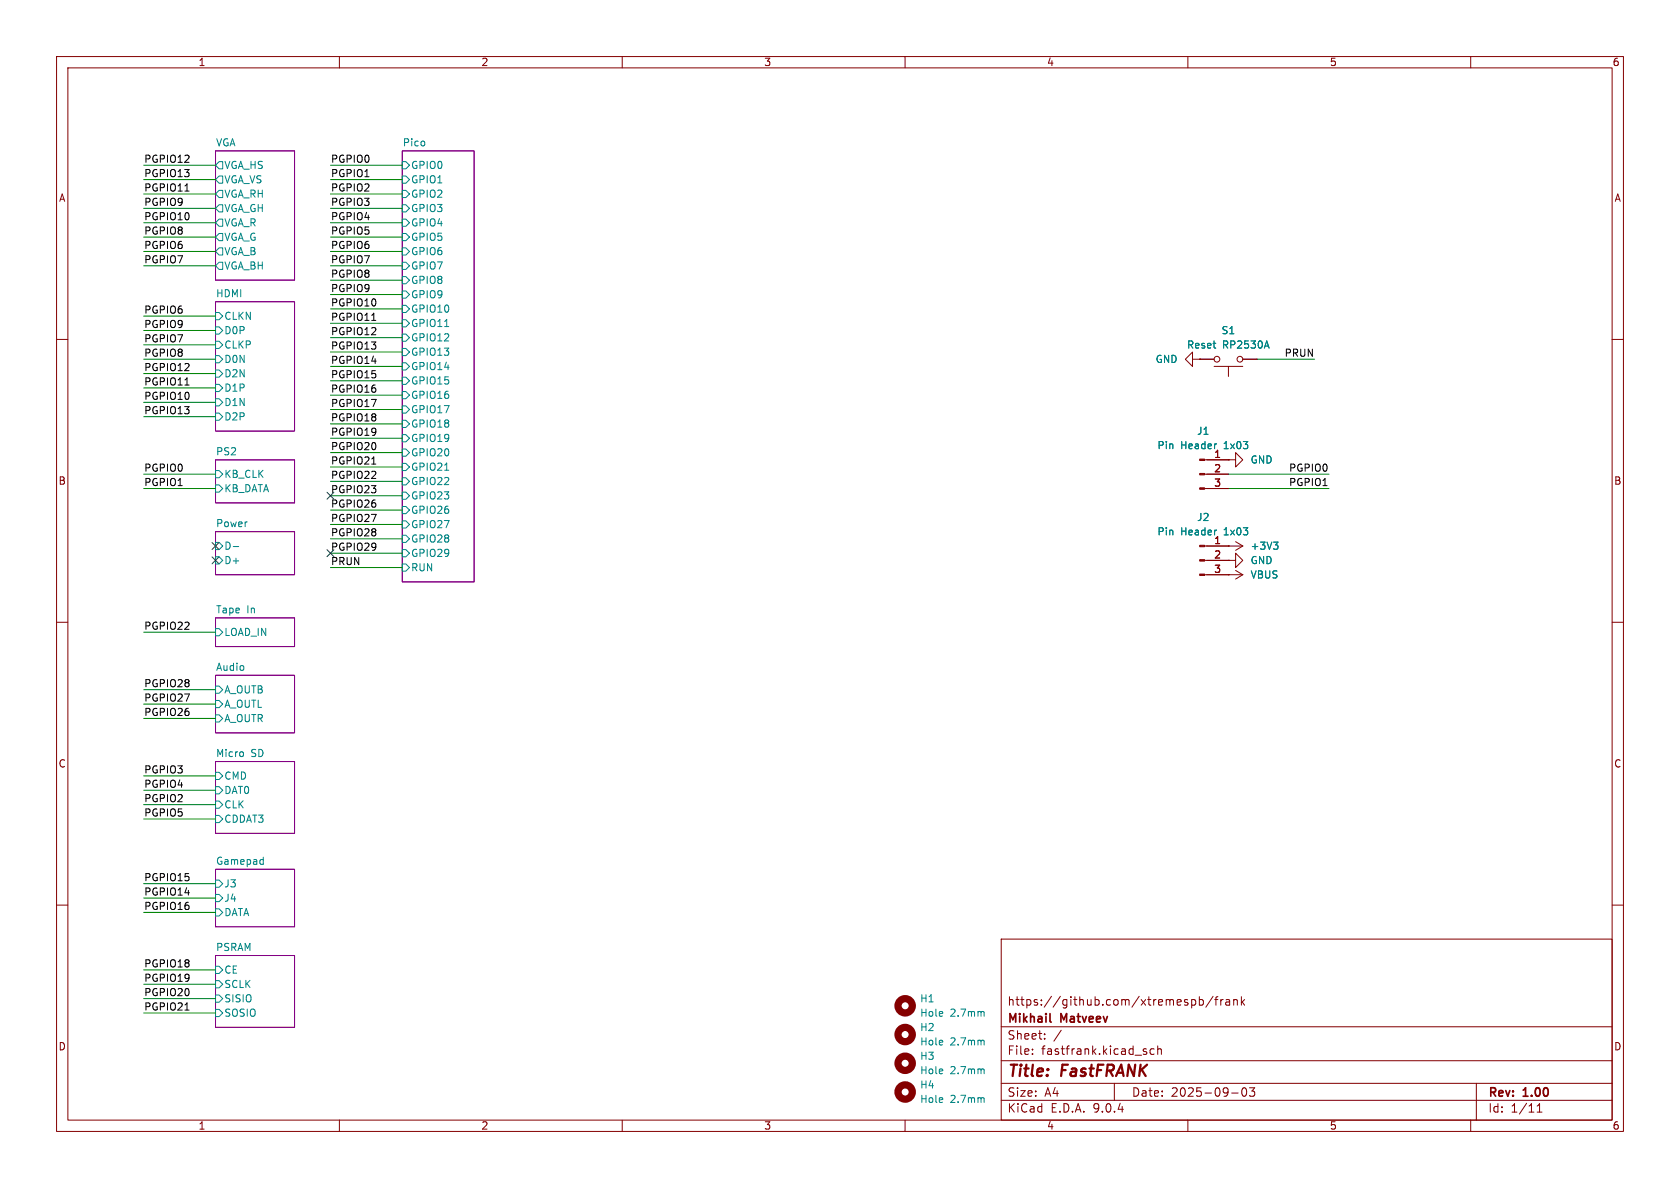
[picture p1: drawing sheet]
<svg xmlns="http://www.w3.org/2000/svg" width="297mm" height="210mm" viewBox="0 0 297 210" stroke-linecap="round" stroke-linejoin="round" font-family="sans-serif">
<g fill="none" stroke="#840000" stroke-width=".18">
<path d="M10 10h277v190h-277zM12 12h273v186h-273zM60 10v2M110 10v2M160 10v2M210 10v2M260 10v2M10 60h2M210.8 63.5v-1.3l-1.3 1.3 1.3 1.3v-1.3h1.3M212.1 63.5h.1M212.1 63.5h2.5M214.6 64.8h5.1"/>
<path d="M217.2 64.8v1.7M219.7 63.5h2.5M285 60h2M213 81.3h4.2M213 83.8h4.2M213 86.4h4.2M213 96.5h6.7M213 99.1h4.2M217.2 99.1h1.2v-1.3l1.3 1.3-1.3 1.2v-1.2M217.2 99.1h.1M217.2 81.3h1.2v-1.3l1.3 1.3-1.3 1.3v-1.3M217.2 81.3h.1"/>
<path d="M217.2 96.5h.1M218.4 95.8l1.3 .7M219.7 96.5l-1.3 .8M10 110h2M213 101.6h6.7M217.2 101.6h.1M218.4 100.8l1.3 .8M219.7 101.6l-1.3 .8M285 110h2M10 160h2M177 166h108v32h-108zM210.7 176.8l.4-.1 .3 .3v.4l-.2 .2h-.5"/>
<path d="M212 176.8l.5-.1 .2 .3v.4l-.1 .2h-.6M212 176.2v1.5M214.5 176.1l-1.3 2M214.7 176.7h.6M215.3 176.2l-.3 .2v1.3M215.8 176.7v1M216.2 176.7l-.2 .1-.2 .2M216.7 176.8h.6l.1 .9M217.4 177.1h-.5a.29 .29 0 0 0-.2 .3 .29 .29 0 0 0 .2 .3l.5-.1M218.1 176.8l.2-.1 .4 .1v.9M218.1 176.7v1M219.5 176.2v1.5"/>
<path d="M219.6 177.1l.4 .6M220 176.7l-.5 .6M285 160h2M60 198v2M110 198v2M160 198v2M177 194.5h108M177 191.5h108M177 187.5h108M177 181.5h108M182.5 186.3v.1M182.5 185.5v.1"/>
<path d="M184.7 183.6v.1M184.7 182.8v.1M187.6 182.1l-1.3 2M197 191.5v3M202.5 185.9l.2 .2-.2 .3M202.5 185.4l.2 .1M204 185.5l-.4-.1-.3 .3v.4l.2 .2h.5M204.7 185.5l.2-.1 .3 .1 .1 .9M204.7 184.9v1.5M210 198v2M217.7 193.2h1.2M219.7 192.4l.2-.1a.81 .81 0 0 1 .6 .6 .81 .81 0 0 1-.3 .8l-.2 .1a.81 .81 0 0 1-.3-1.4z"/>
<path d="M220.9 192.3h.9l-.5 .6 .4 .1v.7l-.2 .1h-.4l-.2-.1M260 198v2M261 191.5v6.5M271.7 196.6h.9M271.7 195.5l.5-.4v1.5"/>
<circle cx="215.1" cy="63.5" r=".51"/>
<circle cx="219.2" cy="63.5" r=".51"/>
</g>
<path d="M185.6 180.5l.2 .2" fill="none" stroke="#840000" stroke-width=".3"/>
<path d="M38.1 26.7h14v22.8h-14zM71.1 26.7h12.7v76.2h-12.7zM38.1 53.3h14v22.9h-14zM38.1 94h14v7.6h-14zM38.1 81.3h14v7.6h-14zM38.1 119.4h14v10.1h-14zM38.1 109.2h14v5.1h-14zM38.1 134.6h14v12.7h-14zM38.1 153.7h14v10.1h-14zM38.1 168.9h14v12.7h-14z" fill="none" stroke="#840084" stroke-width=".18"/>
<g fill="none" stroke="#008484" stroke-width=".18">
<path d="M38.7 28.6h.7v1.2h-.7l-.6-.6zM38.7 31.1h.7v1.3h-.7l-.6-.6zM38.7 33.7h.7v1.2h-.7l-.6-.6zM38.7 36.2h.7v1.3h-.7l-.6-.7zM38.7 38.7h.7v1.3h-.7l-.6-.6zM71.1 28.6h.7l.6 .6-.6 .6h-.7zM71.1 31.1h.7l.6 .7-.6 .6h-.7zM71.1 33.7h.7l.6 .6-.6 .6h-.7zM71.1 36.2h.7l.6 .6-.6 .7h-.7zM71.1 38.7h.7l.6 .7-.6 .6h-.7zM38.1 55.2h.6l.7 .7-.7 .6h-.6zM38.1 57.8h.6l.7 .6-.7 .7h-.6z"/>
<path d="M38.7 41.3h.7v1.2h-.7l-.6-.6zM38.7 43.8h.7v1.3h-.7l-.6-.6zM38.7 46.4h.7v1.2h-.7l-.6-.6zM71.1 41.3h.7l.6 .6-.6 .6h-.7zM71.1 43.8h.7l.6 .7-.6 .6h-.7zM71.1 46.4h.7l.6 .6-.6 .6h-.7zM71.1 48.9h.7l.6 .6-.6 .7h-.7zM71.1 51.4h.7l.6 .7-.6 .6h-.7zM71.1 54h.7l.6 .6-.6 .6h-.7zM71.1 56.5h.7l.6 .7-.6 .6h-.7zM71.1 59.1h.7l.6 .6-.6 .6h-.7zM78.6 57.7h.7"/>
<path d="M38.1 60.3h.6l.7 .7-.7 .6h-.6zM38.1 62.9h.6l.7 .6-.7 .6h-.6zM38.1 65.4h.6l.7 .6-.7 .7h-.6zM38.1 67.9h.6l.7 .7-.7 .6h-.6zM38.1 70.5h.6l.7 .6-.7 .7h-.6zM38.1 73h.6l.7 .7-.7 .6h-.6zM71.1 61.6h.7l.6 .6-.6 .7h-.7zM71.1 64.1h.7l.6 .7-.6 .6h-.7zM71.1 66.7h.7l.6 .6-.6 .6h-.7zM71.1 69.2h.7l.6 .7-.6 .6h-.7zM71.1 71.8h.7l.6 .6-.6 .6h-.7zM71.1 74.3h.7l.6 .6-.6 .7h-.7z"/>
<path d="M71.1 76.8h.7l.6 .7-.6 .6h-.7zM71.1 79.4h.7l.6 .6-.6 .6h-.7zM223.9 60.3l.5 1.2M38.1 95.9h.6l.7 .6-.7 .7h-.6zM38.1 98.4h.6l.7 .7-.7 .6h-.6zM38.1 83.2h.6l.7 .6-.7 .7h-.6zM38.1 85.7h.6l.7 .7-.7 .6h-.6zM41.2 96.6h1M71.1 81.9h.7l.6 .7-.6 .6h-.7zM71.1 84.5h.7l.6 .6-.6 .6h-.7zM71.1 87h.7l.6 .6-.6 .7h-.7zM71.1 89.5h.7l.6 .7-.6 .6h-.7z"/>
<path d="M71.1 92.1h.7l.6 .6-.6 .6h-.7zM71.1 94.6h.7l.6 .7-.6 .6h-.7zM71.1 97.2h.7l.6 .6-.6 .6h-.7zM71.1 99.7h.7l.6 .6-.6 .7h-.7zM78.6 83.1h.7M225.1 95.8h.8l-.4 .5M225.7 96.3l.2 .3v.3l-.2 .2M38.1 111.1h.6l.7 .7-.7 .6h-.6zM38.1 136.5h.6l.7 .7-.7 .6h-.6zM38.1 139.1h.6l.7 .6-.7 .6h-.6zM38.1 121.3h.6l.7 .6-.7 .7h-.6zM38.1 123.8h.6l.7 .7-.7 .6h-.6z"/>
<path d="M38.1 126.4h.6l.7 .6-.7 .6h-.6zM43 133v.6M38.1 141.6h.6l.7 .6-.7 .7h-.6zM38.1 144.1h.6l.7 .7-.7 .6h-.6zM38.1 155.6h.6l.7 .6-.7 .6h-.6zM38.1 158.1h.6l.7 .7-.7 .6h-.6zM46.2 151.9l.3 .1M46.5 151.5v1.3M46.5 152.7l-.3 .1M38.1 160.7h.6l.7 .6-.7 .6h-.6zM38.1 170.8h.6l.7 .7-.7 .6h-.6zM38.1 173.4h.6l.7 .6-.7 .6h-.6z"/>
<path d="M38.1 175.9h.6l.7 .6-.7 .7h-.6zM38.1 178.4h.6l.7 .7-.7 .6h-.6zM173.8 178.8l.2 .2v.6M173.8 183.9l.2 .2v.6M173.8 189l.2 .1v.7M173.8 194l.2 .2v.7"/>
</g>
<g fill="none" stroke="#840000" stroke-width="1.3">
<circle cx="160" cy="177.8" r="1.27"/>
<circle cx="160" cy="188" r="1.27"/>
<circle cx="160" cy="193" r="1.27"/>
<circle cx="160" cy="182.9" r="1.27"/>
</g>
<g fill="#840000" stroke="#840000" stroke-width=".18">
<path d="M212.1 81.2h.9v.2h-.9z"/>
<path d="M212.1 83.7h.9v.2h-.9z"/>
<path d="M212.1 86.2h.9v.3h-.9z"/>
<path d="M212.1 96.4h.9v.2h-.9z"/>
<path d="M212.1 98.9h.9v.3h-.9z"/>
<path d="M212.1 101.5h.9v.2h-.9z"/>
</g>
<path d="M32.7 33.8h.7M65.7 56.6h.7M32.7 68.1h.7M65.7 82h.7M32.7 178.6h.7" fill="none" stroke="#000" stroke-width=".18"/>
<g fill="none" stroke="#008400" stroke-width=".18">
<path d="M25.4 29.2h12.7M25.4 34.3h12.7M25.4 31.8h12.7M25.4 36.8h12.7M25.4 39.4h12.7M58.4 29.2h12.7M58.4 34.3h12.7M58.4 31.8h12.7M58.4 36.8h12.7M58.4 39.4h12.7M25.4 58.4h12.7M25.4 55.9h12.7"/>
<path d="M25.4 47h12.7M25.4 41.9h12.7M25.4 44.5h12.7M58.4 57.2h12.7M58.4 54.6h12.7M58.4 59.7h12.7M58.4 52.1h12.7M58.4 47h12.7M58.4 49.5h12.7M58.4 41.9h12.7M58.4 44.5h12.7M25.4 63.5h12.7"/>
<path d="M25.4 61h12.7M25.4 68.6h12.7M25.4 66h12.7M25.4 71.1h12.7M25.4 73.7h12.7M58.4 62.2h12.7M58.4 77.5h12.7M58.4 72.4h12.7M58.4 69.9h12.7M58.4 74.9h12.7M58.4 64.8h12.7M58.4 67.3h12.7"/>
<path d="M222.2 63.5h10.2M25.4 86.4h12.7M25.4 83.8h12.7M58.4 82.6h12.7M58.4 95.3h12.7M58.4 97.8h12.7M58.4 85.1h12.7M58.4 90.2h12.7M58.4 92.7h12.7M58.4 87.6h12.7M58.4 80h12.7M217.2 86.4h17.7"/>
<path d="M217.2 83.8h17.7M25.4 111.8h12.7M58.4 100.3h12.7M25.4 139.7h12.7M25.4 127h12.7M25.4 121.9h12.7M25.4 124.5h12.7M25.4 137.2h12.7M25.4 144.8h12.7M25.4 142.2h12.7M25.4 156.2h12.7M25.4 158.8h12.7"/>
<path d="M25.4 179.1h12.7M25.4 161.3h12.7M25.4 171.5h12.7M25.4 176.5h12.7M25.4 174h12.7"/>
</g>
<path d="M37.5 95.9l1.2 1.2M37.5 98.5l1.2 1.2M38.7 95.9l-1.2 1.2M38.7 98.5l-1.2 1.2M57.8 97.2l1.2 1.2M57.8 87l1.2 1.2M59 97.2l-1.2 1.2M59 87l-1.2 1.2" fill="none" stroke="#000084" stroke-width=".18"/>
<g font-size="2.8" fill="#840000">
<text x="178" y="190.9">Title:</text>
<text x="187.7" y="190.9">FastFRANK</text>
</g>
<g font-size="2.1" fill="#840000">
<text x="178" y="178">https://github.com/xtremespb/frank</text>
<text x="178" y="184">Sheet:</text>
<text x="178" y="181.2">Mikhail</text>
<text x="187.6" y="181.2">Matveev</text>
<text x="178" y="186.7">File:</text>
<text x="184.1" y="186.7">fastfrank.kicad_sch</text>
<text x="178" y="196.9">KiCad</text>
<text x="178" y="194.1">Size:</text>
<text x="184.7" y="194.1">A4</text>
<text x="185.7" y="196.9">E.D.A.</text>
<text x="193.3" y="196.9">9.0.4</text>
<text x="200" y="194.1">Date:</text>
<text x="207" y="194.1">2025-09-03</text>
<text x="263" y="194.3">Rev:</text>
<text x="263" y="196.9">Id:</text>
<text x="267.1" y="196.9">1/11</text>
<text x="269.4" y="194.3">1.00</text>
</g>
<g font-size="1.8" fill="#840000">
<text x="35" y="11.9">1</text>
<text x="85" y="11.9">2</text>
<text x="135" y="11.9">3</text>
<text x="185" y="11.9">4</text>
<text x="235" y="11.9">5</text>
<text x="285" y="11.9">6</text>
<text x="10.3" y="35.9">A</text>
<text x="285.3" y="35.9">A</text>
<text x="214.6" y="81">1</text>
<text x="214.6" y="83.6">2</text>
<text x="10.3" y="85.9">B</text>
<text x="214.6" y="86.1">3</text>
<text x="285.3" y="85.9">B</text>
<text x="214.6" y="96.3">1</text>
<text x="214.6" y="98.8">2</text>
<text x="214.6" y="101.3">3</text>
<text x="10.3" y="135.9">C</text>
<text x="285.3" y="135.9">C</text>
<text x="10.3" y="185.9">D</text>
<text x="285.3" y="185.9">D</text>
<text x="35" y="199.9">1</text>
<text x="85" y="199.9">2</text>
<text x="135" y="199.9">3</text>
<text x="185" y="199.9">4</text>
<text x="235" y="199.9">5</text>
<text x="285" y="199.9">6</text>
</g>
<g font-size="1.8">
<text x="25.4" y="28.9">PGPIO12</text>
<text x="58.4" y="28.9">PGPIO0</text>
<text x="25.4" y="31.4">PGPIO13</text>
<text x="25.4" y="33.9">PGPIO11</text>
<text x="58.4" y="33.9">PGPIO2</text>
<text x="58.4" y="31.4">PGPIO1</text>
<text x="25.4" y="41.6">PGPIO8</text>
<text x="25.4" y="39">PGPIO10</text>
<text x="25.4" y="36.5">PGPIO9</text>
<text x="58.4" y="36.5">PGPIO3</text>
<text x="58.4" y="39">PGPIO4</text>
<text x="58.4" y="41.6">PGPIO5</text>
<text x="25.4" y="46.6">PGPIO7</text>
<text x="25.4" y="44.1">PGPIO6</text>
<text x="58.4" y="44.1">PGPIO6</text>
<text x="58.4" y="46.6">PGPIO7</text>
<text x="58.4" y="51.7">PGPIO9</text>
<text x="58.4" y="49.2">PGPIO8</text>
<text x="25.4" y="55.5">PGPIO6</text>
<text x="25.4" y="58.1">PGPIO9</text>
<text x="58.4" y="59.3">PGPIO12</text>
<text x="58.4" y="54.3">PGPIO10</text>
<text x="58.4" y="56.8">PGPIO11</text>
<text x="25.4" y="60.6">PGPIO7</text>
<text x="25.4" y="63.2">PGPIO8</text>
<text x="25.4" y="65.7">PGPIO12</text>
<text x="58.4" y="64.4">PGPIO14</text>
<text x="58.4" y="61.9">PGPIO13</text>
<text x="227" y="63.2">PRUN</text>
<text x="25.4" y="70.8">PGPIO10</text>
<text x="25.4" y="68.2">PGPIO11</text>
<text x="58.4" y="69.5">PGPIO16</text>
<text x="58.4" y="67">PGPIO15</text>
<text x="25.4" y="73.3">PGPIO13</text>
<text x="58.4" y="77.1">PGPIO19</text>
<text x="58.4" y="72">PGPIO17</text>
<text x="58.4" y="74.6">PGPIO18</text>
<text x="25.4" y="83.5">PGPIO0</text>
<text x="58.4" y="82.2">PGPIO21</text>
<text x="58.4" y="79.7">PGPIO20</text>
<text x="227.8" y="83.5">PGPIO0</text>
<text x="25.4" y="86">PGPIO1</text>
<text x="58.4" y="84.7">PGPIO22</text>
<text x="58.4" y="87.3">PGPIO23</text>
<text x="58.4" y="89.8">PGPIO26</text>
<text x="227.8" y="86">PGPIO1</text>
<text x="58.4" y="92.4">PGPIO27</text>
<text x="58.4" y="94.9">PGPIO28</text>
<text x="58.4" y="97.4">PGPIO29</text>
<text x="58.4" y="100">PRUN</text>
<text x="25.4" y="111.4">PGPIO22</text>
<text x="25.4" y="124.1">PGPIO27</text>
<text x="25.4" y="121.6">PGPIO28</text>
<text x="25.4" y="126.7">PGPIO26</text>
<text x="25.4" y="136.8">PGPIO3</text>
<text x="25.4" y="139.4">PGPIO4</text>
<text x="25.4" y="141.9">PGPIO2</text>
<text x="25.4" y="144.4">PGPIO5</text>
<text x="25.4" y="155.9">PGPIO15</text>
<text x="25.4" y="158.4">PGPIO14</text>
<text x="25.4" y="160.9">PGPIO16</text>
<text x="25.4" y="173.6">PGPIO19</text>
<text x="25.4" y="171.1">PGPIO18</text>
<text x="25.4" y="176.2">PGPIO20</text>
<text x="25.4" y="178.7">PGPIO21</text>
</g>
<g font-size="1.8" fill="#008484">
<text x="38.1" y="26">VGA</text>
<text x="71.1" y="26">Pico</text>
<text x="39.6" y="30.1">VGA_HS</text>
<text x="39.6" y="32.6">VGA_VS</text>
<text x="39.6" y="35.2">VGA_RH</text>
<text x="72.6" y="30.1">GPIO0</text>
<text x="72.6" y="32.6">GPIO1</text>
<text x="72.6" y="35.2">GPIO2</text>
<text x="39.6" y="37.7">VGA_GH</text>
<text x="39.6" y="40.2">VGA_R</text>
<text x="72.6" y="37.7">GPIO3</text>
<text x="72.6" y="40.2">GPIO4</text>
<text x="39.6" y="42.8">VGA_G</text>
<text x="39.6" y="45.3">VGA_B</text>
<text x="39.6" y="47.9">VGA_BH</text>
<text x="72.6" y="42.8">GPIO5</text>
<text x="72.6" y="45.3">GPIO6</text>
<text x="72.6" y="47.9">GPIO7</text>
<text x="38.1" y="52.6">HDMI</text>
<text x="72.6" y="50.4">GPIO8</text>
<text x="72.6" y="52.9">GPIO9</text>
<text x="39.6" y="56.7">CLKN</text>
<text x="39.6" y="59.3">D0P</text>
<text x="72.6" y="55.5">GPIO10</text>
<text x="72.6" y="58">GPIO11</text>
<text x="215.9" y="59.3">S1</text>
<text x="39.6" y="61.8">CLKP</text>
<text x="39.6" y="64.4">D0N</text>
<text x="72.6" y="60.6">GPIO12</text>
<text x="72.6" y="63.1">GPIO13</text>
<text x="72.6" y="65.6">GPIO14</text>
<text x="204.2" y="64.4">GND</text>
<text x="209.8" y="61.8">Reset</text>
<text x="216.1" y="61.8">RP2530A</text>
<text x="39.6" y="66.9">D2N</text>
<text x="39.6" y="69.4">D1P</text>
<text x="39.6" y="72">D1N</text>
<text x="72.6" y="68.2">GPIO15</text>
<text x="72.6" y="70.7">GPIO16</text>
<text x="39.6" y="74.5">D2P</text>
<text x="72.6" y="73.3">GPIO17</text>
<text x="72.6" y="75.8">GPIO18</text>
<text x="211.5" y="77.1">J1</text>
<text x="38.1" y="80.6">PS2</text>
<text x="72.6" y="78.3">GPIO19</text>
<text x="72.6" y="80.9">GPIO20</text>
<text x="72.6" y="83.4">GPIO21</text>
<text x="204.5" y="79.6">Pin</text>
<text x="208.7" y="79.6">Header</text>
<text x="216.5" y="79.6">1x03</text>
<text x="221" y="82.1">GND</text>
<text x="39.6" y="84.7">KB_CLK</text>
<text x="39.6" y="87.2">KB_DATA</text>
<text x="72.6" y="86">GPIO22</text>
<text x="72.6" y="88.5">GPIO23</text>
<text x="38.1" y="93.3">Power</text>
<text x="72.6" y="91">GPIO26</text>
<text x="72.6" y="93.6">GPIO27</text>
<text x="204.5" y="94.8">Pin</text>
<text x="208.7" y="94.8">Header</text>
<text x="211.5" y="92.3">J2</text>
<text x="216.5" y="94.8">1x03</text>
<text x="39.6" y="97.4">D-</text>
<text x="39.6" y="99.9">D+</text>
<text x="72.6" y="96.1">GPIO28</text>
<text x="72.6" y="98.7">GPIO29</text>
<text x="72.6" y="101.2">RUN</text>
<text x="221" y="99.9">GND</text>
<text x="221" y="97.4">+3V3</text>
<text x="221" y="102.5">VBUS</text>
<text x="38.1" y="108.5">Tape</text>
<text x="39.6" y="112.6">LOAD_IN</text>
<text x="43.6" y="108.5">In</text>
<text x="38.1" y="118.7">Audio</text>
<text x="39.6" y="122.8">A_OUTB</text>
<text x="39.6" y="125.3">A_OUTL</text>
<text x="39.6" y="127.9">A_OUTR</text>
<text x="38.1" y="133.9">Micro</text>
<text x="44.4" y="133.9">SD</text>
<text x="39.6" y="138">CMD</text>
<text x="39.6" y="140.6">DAT0</text>
<text x="39.6" y="143.1">CLK</text>
<text x="39.6" y="145.6">CDDAT3</text>
<text x="38.1" y="153">Gamepad</text>
<text x="39.6" y="157.1">J3</text>
<text x="39.6" y="159.6">J4</text>
<text x="39.6" y="162.2">DATA</text>
<text x="38.1" y="168.2">PSRAM</text>
<text x="39.6" y="172.3">CE</text>
<text x="39.6" y="174.9">SCLK</text>
<text x="39.6" y="177.4">SISIO</text>
<text x="39.6" y="179.9">SOSIO</text>
<text x="162.6" y="179.9">Hole</text>
<text x="162.6" y="177.4">H1</text>
<text x="168" y="179.9">2.7mm</text>
<text x="162.6" y="185">Hole</text>
<text x="162.6" y="182.5">H2</text>
<text x="168" y="185">2.7mm</text>
<text x="162.6" y="190.1">Hole</text>
<text x="162.6" y="187.6">H3</text>
<text x="168" y="190.1">2.7mm</text>
<text x="162.6" y="195.2">Hole</text>
<text x="162.6" y="192.6">H4</text>
<text x="168" y="195.2">2.7mm</text>
</g>
</svg>
